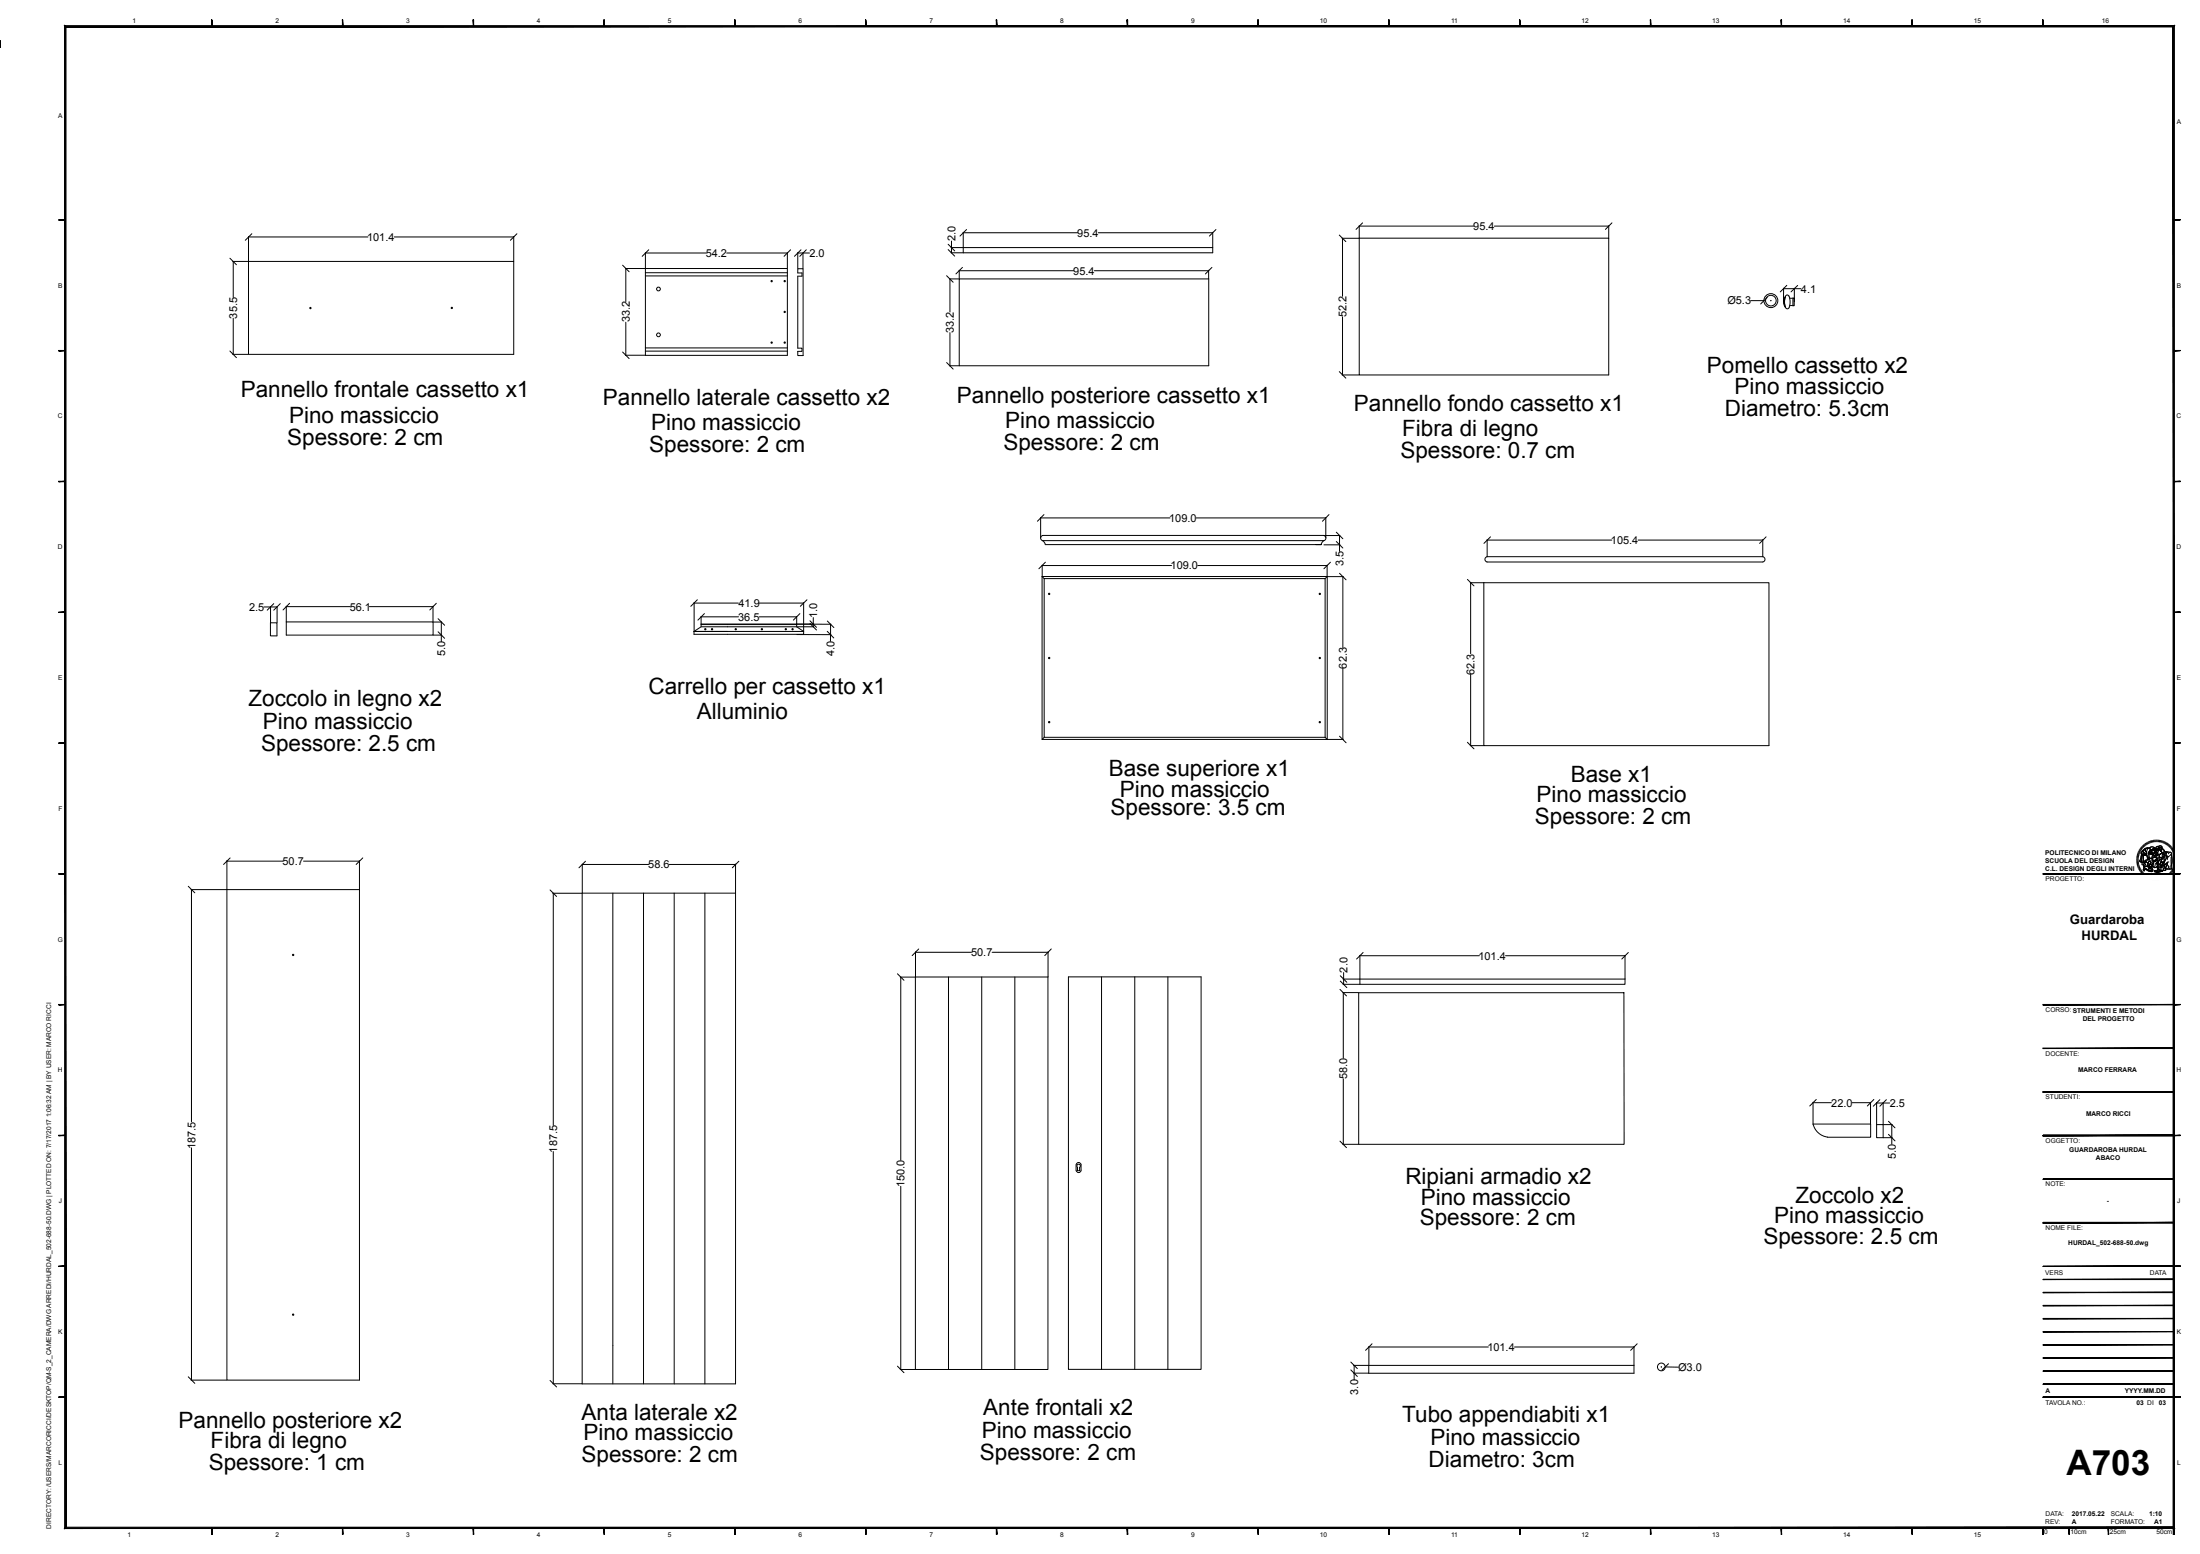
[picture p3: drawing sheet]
<svg xmlns="http://www.w3.org/2000/svg" width="841mm" height="594mm" viewBox="0 0 841 594" stroke-linecap="round" stroke-linejoin="round" font-family="sans-serif">
<g fill="none" stroke="#000" stroke-width=".38">
<path d="M87.9 98.7l2.5 2.5M89 99.9h6M89.2 99.9v13.8M95 99.9h101.4v35.5h-101.4zM95 90.4v9.5M95 90.6h45.7M96.3 89.3l-2.5 2.5M150.7 90.6h45.7M196.4 90.4v9.5M197.6 89.3l-2.5 2.5M246.7 96.5v39.3h54.3v-33.2h-54.3M246.7 96.7h23.2"/>
<path d="M248 95.5l-2.5 2.5M277.8 96.7h23.2M301 96.5v6.1M302.2 95.5l-2.5 2.5M305 96.7h4.5M305 96.5v6.1M306.2 95.5l-2.5 2.5M307 96.5v6.1M308.2 95.5l-2.5 2.5M362.5 95.4l2.5 2.5M362.5 93.4l2.5 2.5M363.6 94.6h100"/>
<path d="M363.7 92.1v4.5M368.2 88.8v7.8M368.2 89h43.7M369.5 87.7l-2.5 2.5M419.9 89h43.7M463.6 88.8v7.8h-100M464.8 87.7l-2.5 2.5M512 89.9l2.5 2.5M513 91.1h6.6M513.2 91.1v22.2M519.6 91h95.4v52.3h-95.4zM519.6 86.3v4.7"/>
<path d="M519.6 86.4h43.7M520.9 85.2l-2.5 2.5M571.2 86.4h43.8M615 86.3v4.7M616.2 85.2l-2.5 2.5M238 101.4l2.5 2.5M239.1 102.6h7.6M239.2 102.6v12.7M246.7 104.2h54.3M246.7 105.5h54.3M305 102.7h2v33.2h-2v-1.6h1.6v-1.2h-1.6v-27.5h1.6v-1.3h-1.6zM361.9 105.4l2.5 2.5"/>
<path d="M362.9 106.6h3.7M363.1 106.6v12.7M366.7 103.3v3.3M366.7 103.5h43.7M367.9 102.2l-2.5 2.5M418.3 103.5h43.7M462 103.3l.1 36.5h-99.2M462.1 106.6h-95.4v33.2M463.3 102.2l-2.5 2.5M669.2 114.9h5.1M675.6 113.7l-2.5 2.5M677 114.9v.1"/>
<path d="M681.8 110.3h6.6M681.8 110.2v5.1M682.5 113.4l.3-.5 .6-.1a4.4 4.4 0 0 1 .5 4.9l-.8 .3-.5-.5M682.5 113.4l-.6 1.1-.1 1.2 .7 1.8M682.5 113.4l-.3 1.7 .3 2.4M683 109.1l-2.4 2.5M684.2 113.9h1.2M685.4 113.9h.5v3h-.5zM685.4 116.9h-1.2M685.9 110.2v5.1M687.2 109.1l-2.5 2.5M87.9 134.2l2.5 2.5"/>
<path d="M89 135.4h6M89.2 121.6v13.8M238 134.6l2.5 2.5M239.1 135.8h7.6M239.2 123.2v12.6M246.7 134.2h54.3M246.7 133h54.3M361.9 138.6l2.5 2.5M363.1 127.1v12.7M513.2 121.1v22.2M512 142l2.5 2.5M513 143.3h6.6"/>
<path d="M397.8 197.8v7.8M397.8 198h49.5M399.1 196.7l-2.5 2.5M457.3 198h49.5M506.8 197.8v7.8M508 196.7l-2.5 2.5M398.4 216v4.3M398.4 216.2h49.4M398.6 206.7h107.4M399.6 208.2h105.4h-2M399.6 214.9l-2.5 2.5M457.9 216.2h49.4"/>
<path d="M506 204.7a1.02 1.02 0 0 1 .9 1 1.02 1.02 0 0 1-.9 1l-.7 .8-.3 .7M506.1 208.3h6.1M507.3 216v4.3M508.6 214.9l-2.5 2.5M510.8 203.4l2.5 2.5M510.8 207l2.5 2.5M512.1 204.7v6.1M512.1 219.1l2.5 2.5M512.2 204.7h-113.6a1.15 1.15 0 0 0-.8 1.2 1.15 1.15 0 0 0 1.1 1l.7 1.3M568.1 213l105.8-.2a1.02 1.02 0 0 1 .8 1 1.02 1.02 0 0 1-.8 1h-105.4l-.8-.8zM568.5 206.3v6.4M568.5 206.4h47.7"/>
<path d="M569.8 205.2l-2.5 2.5M626.2 206.4h47.7M673.9 206.3v6.4M675.1 205.2l-2.5 2.5M100.9 232h5M103.4 238.1h2.5v5h-2.5zM103.4 231.8v6.2M104.6 230.7l-2.4 2.5M105.9 231.8v6.2M107.1 230.7l-2.5 2.5M109.4 231.7v11.1h56.2v-5.1h-56.2M109.4 231.9h24.4"/>
<path d="M110.7 230.6l-2.5 2.6M141.2 231.9h24.3M165.5 231.7v6M165.6 237.8h3.3M166.8 230.6l-2.5 2.6M167.5 236.5l2.5 2.5M168.7 237.8v7.5M265.3 230.3v11M265.3 230.5h16.9M266.6 229.3l-2.5 2.5M268 238.7h36.5M268 235.6v4"/>
<path d="M268 238.5l43.1 .1M268 235.8h14.3M269.3 234.5l-2.5 2.5M290.2 235.8h14.3M290.3 230.5h16.9M304.5 235.6v2.9M305.8 234.5l-2.5 2.5M307.2 230.3v11M308.5 229.3l-2.6 2.5M309.6 238.3l2.5 2.5M309.6 237.3l2.5 2.5M310.9 236.1v3.5"/>
<path d="M311.1 239.6h-43.1l-2.7 1.8M316.3 237.4l2.5 2.5M317.5 238.6v6.5M317.7 238.6l-13.2-.1v1.1l2.7 1.8v1.1h-41.9v-1.1M398.4 220.4v62.2h109M398.4 220.4h109v62.2M398.4 220.4l.8 .8M399.2 221.2v60.6h107.4M399.2 221.2h107.4v60.6M513.3 220.4v27.1M513.5 220.4h-6.1l-.8 .8M561 221.5l2.5 2.5"/>
<path d="M562 222.7h5.2M562.2 222.7v27.2M567.2 222.7h109v62.3h-109zM165.6 242.8h3.3M167.5 241.5l2.5 2.5M265.3 241.4h41.9M304.6 242.5l13.1 .1M316.2 241.3l2.5 2.6M513.3 255.5v27.1M562.2 257.9v27.1M399.2 281.8l-.8 .8M506.6 281.8l.8 .8"/>
<path d="M507.4 282.6h6.1M512.1 281.4l2.5 2.5M561 283.7l2.5 2.5M562 285h5.2M72 338.8l2.5 2.5M86.7 329v11M86.7 329.2h21.4M88 327.9l-2.5 2.5M116 329.2h21.4M137.4 329v198.5h-50.7v-187.5M138.7 327.9l-2.6 2.5M222.6 330.3l-.1 198.7"/>
<path d="M222.6 330.4h25.3M223.8 329.2l-2.5 2.5M255.9 330.4h25.3M281.2 330.3v198.7l-69.9-.1M282.4 329.2l-2.4 2.5M816.7 328.7h.7M816.7 328.4h.7M816.8 328l.7 .1M816.8 327.6l.7 .1M816.9 327.3l.6 .1M816.9 326.9l.7 .2M817 326.6l.7 .2"/>
<path d="M817.2 326.2l.6 .3M817.3 325.9l.6 .3M817.4 325.6l.6 .3M817.4 329l-.7 .1M817.5 329.4h-.7M817.5 329.7l-.7 .1M817.5 330l-.6 .1M817.6 325.3l.6 .3M817.6 330.3l-.7 .2M817.7 330.6l-.7 .2M817.8 324.9l.5 .4M817.8 330.9l-.7 .3"/>
<path d="M817.9 331.2l-.7 .3M817.9 324.6l.6 .4M818 331.5l-.6 .3M818.1 324.3l.6 .4M818.1 331.8l-.6 .4M818.3 332.1l-.6 .4M818.3 324l.6 .5M818.5 332.4l-.6 .4M818.6 323.8l.5 .4M818.6 326.3l1.4 .3 .5-.3 .1 .4a1.56 1.56 0 0 1-2-.2zM818.6 326.3l.1 .5M818.6 332.7l-.5 .4"/>
<path d="M818.8 326.8l-.7 2.6 .4 .1M818.8 323.5l.5 .5M818.9 332.9l-.6 .5M818.9 325.4l.4-.3 .1 .8 1.1 .4-.5 .3-1.2-.1-.3-.6zM819 323.3l.5 .4M819 333.2l-.5 .5M819.1 326.9l.4 .1-.2 .6v2.1l-.3 .1-.5-.3zM819.1 326.9l-.4 .6-.2 2 .7 .3M819.2 333.4l-.4 .5M819.3 330.5v.1a1.19 1.19 0 0 0 1.8 .4M819.3 323l.4 .5M819.4 324.8l.5-.5 1.3-.1a.83 .83 0 0 0-1.1 .4 .83 .83 0 0 0 .5 1.1l-.1 .6a.97 .97 0 0 1-1.1-.4 .97 .97 0 0 1 0-1.1z"/>
<path d="M819.4 330.8l.8 .3 .9-.1 .3 1 .3-.2 .2 .3-.1-.5 .4 .4-.2-.5 .4 .2-.1-.2a.72 .72 0 0 1-.5-1.1h.5l.2 .7a.93 .93 0 0 1 .2 1.1 .93 .93 0 0 1-1 .5l-.2-.1a2.4 2.4 0 0 1-2.1-1.8zM819.4 330.8a3.6 3.6 0 0 0 2.8 2.1M819.5 333.7l-.5 .5M819.5 326.9h1.1l.5 .9 .1 .7-.8 .3a.38 .38 0 0 0-.4 .3 .38 .38 0 0 0 .2 .4 .48 .48 0 0 1-.7 .3 .48 .48 0 0 1-.2-.7zM819.5 327l-.2 .6v2.1M819.6 322.8l.4 .5M819.6 331.5l2.2 1.2a.7 .7 0 0 0 .9-.6 .65 .65 0 0 1 .1 .9 .65 .65 0 0 1-.9 .1l-1.3-.6a.43 .43 0 0 0-.5-.3 .43 .43 0 0 0-.4 .4l-.2 .3-.2-.4zM819.6 331.5l-.3 .9 .2 .5 .3-.5 .6-.1a2.14 2.14 0 0 0 2.6 .5l-.2-.7M819.7 333.9l-.4 .5M819.8 329.9a.48 .48 0 0 0-.8-.1 .48 .48 0 0 0 .2 .8 .71 .71 0 0 1 .7-.4 .71 .71 0 0 1 .6 .6M819.9 322.6l.4 .5M820 334.1l-.5 .6"/>
<path d="M820 329.6l.4-.3a.99 .99 0 0 1 .8 .9 .99 .99 0 0 1-.5 1l-1.3-.4-.1-.3 .7-.3zM820 329l1.2-.5 .4 .2 .3-.6 .8 .3a1.07 1.07 0 0 1 .5 1.4 1.07 1.07 0 0 1-1.3 .5v-.2a.49 .49 0 0 0 .3-.6 .49 .49 0 0 0-.6-.3 .49 .49 0 0 0-.4 .6l-.1 .2-.7-.7-.2 .2zM820.2 322.3l.3 .6M820.2 334.3l-.4 .6M820.3 324.5l1-.3a.73 .73 0 0 1 .7 .6 .73 .73 0 0 1-.5 .8l-.3 .5 .2 .6a1.1 1.1 0 0 0 .8 1.4h-.3a.43 .43 0 0 1-.6 .5 .43 .43 0 0 1-.1-.7l-.6-1v-.7a.66 .66 0 0 0-.6-1zM820.3 329.2l.8 .8M820.4 329.3l-.5 .5 .1 .4M820.5 322.2l.3 .6M820.5 334.5l-.4 .6M820.6 326.9h-1.5a.86 .86 0 0 0-.8 1.2l-.5 1 .2 .3M820.8 327.2l.2 1.4M820.8 322l.3 .6"/>
<path d="M820.8 334.7l-.4 .6M821 324.5l-.5 1.8 .7 1.7-.1 .4 .4 .3 .3-.5 .4-.1a2.35 2.35 0 0 1-.9-2.1l.3-.5a.73 .73 0 0 0 .3-1 .73 .73 0 0 0-.9-.4 1.29 1.29 0 0 0-1.4 .3 1.29 1.29 0 0 0-.2 1.5l1.1 .4-.5 .3-1.4-.3-.1-.4 .7-.8M821.1 334.8l-.4 .6M821.1 321.8l.3 .6M821.2 328.5l-.8 .3a.38 .38 0 0 0-.4 .3 .38 .38 0 0 0 .2 .4M821.3 324.2h-.1a.78 .78 0 0 0-1 .3 .78 .78 0 0 0 .3 1h.1M821.3 335l-.3 .6M821.4 329.4l.2-.2a.46 .46 0 0 1 .6 .2 .46 .46 0 0 1 0 .5h-.1a.85 .85 0 0 0 0 1.5l.3 .3-.4-.2 .2 .5-.4-.4 .2 .5-.3-.3-.2 .2v-.3a1.82 1.82 0 0 1-.1-2.3zM821.4 329.4l.2-.2a.46 .46 0 0 1 .6 .2 .46 .46 0 0 1 0 .5h-.1a.85 .85 0 0 0 0 1.5l.3 .3-.5-.1 .3 .4-.4-.4 .2 .5-.3-.3-.2 .2v-.3a1.82 1.82 0 0 1-.1-2.3zM821.4 321.7l.3 .6M821.5 326l.8-.3 .3 .3-.4 .2 .2 .4-.6-.1zM821.6 325.5l.9-.4-.1 .6-1.2 .5z"/>
<path d="M821.6 326l.2 .5 .6 .1M821.6 335.1l-.2 .7M821.6 324.3a1.11 1.11 0 0 1 1.1-.6 1.11 1.11 0 0 1 1 .8l-.6-.2-.6 .5-.5-.2M821.7 321.5l.3 .7M821.8 324l.6-.3 .8 .1a.33 .33 0 0 1 .5 .3 .33 .33 0 0 1-.5 .3l-.1-.1a.68 .68 0 0 1-.8 .5 .68 .68 0 0 1-.5-.8zM821.9 324.5h.1a.76 .76 0 0 0 1.2-.2l.3 .2-.6 .8-1-.1zM821.9 335.3l-.2 .6M822.1 321.4l.2 .7M822.2 328.1l.5 .3a1.04 1.04 0 0 1 .1 1.7M822.2 335.4l-.2 .6M822.3 326l.8 .1-.4 .6a.4 .4 0 0 1-.5-.2 .4 .4 0 0 1 .1-.5zM822.3 330.4l.4 1.7a.77 .77 0 0 1-1 .6"/>
<path d="M822.3 325.7l.3 .3M822.4 325.5l-1.1 .7M822.4 329l-.8 .2M822.4 321.3l.2 .7M822.5 325.1l-.4 .5M822.5 335.5l-.1 .6M822.6 328.7l.7 .4M822.7 326l.4 .1-.2 .2a.34 .34 0 0 1-.3 .4 .34 .34 0 0 1-.4-.3 .34 .34 0 0 1 .3-.4l.2 .1-.2 .1M822.7 329.1a.72 .72 0 0 1 .1 1 .72 .72 0 0 1-.9 .2M822.7 328.4l.6-.7h.5l.6 .2 .3 .6-1.5 .5 .6 .4 .4-.6a.47 .47 0 0 0 .5-.4 .47 .47 0 0 0-.5-.5l-.9-.2-.5 .7-.2-.1 .4-1.3 1.4 .2 .5-.4v-.3l.6 .1 .1 1-.3 .6 .2 .5-.9 1.3h-.4l.5 .2v.4l.2-.3-.1 .4a1 1 0 0 1-1.6 .7l-.5-.5 .6-1.6M822.7 328.1l.6-.5 .6 .1a.58 .58 0 0 1 .5 .9h-.3a.72 .72 0 0 1-.8 .5 .72 .72 0 0 1-.6-.8zM822.7 321.2l.2 .7"/>
<path d="M822.8 331l.8 .6M822.9 335.6l-.2 .6M823 325.1h.1M823 324.6l.3 .2M823.1 330.3v1M823.1 327l-.5 1.3M823.1 321.2l.1 .6M823.1 324.7v.1M823.2 329l1-.4a.5 .5 0 0 1-.2 .6 .5 .5 0 0 1-.6 0zM823.2 335.6l-.2 .7M823.2 329.8l-.7 1.4M823.4 324.9l.8-.2a.32 .32 0 0 1 0 .5 .32 .32 0 0 1-.5-.3z"/>
<path d="M823.4 325.8l.2-.1a.82 .82 0 0 1 1 .1 .82 .82 0 0 1 .1 1.1l-.2-.1a.68 .68 0 0 0 .1-.8 .68 .68 0 0 0-.8-.3l-.1 .2a.67 .67 0 0 1 .3 .8 .67 .67 0 0 1-.7 .5l-.3-.4zM823.5 324.5l-.6 .8-1-.1M823.5 321.1l.1 .7M823.5 335.6l-.1 .7M823.6 332.9l1.9-.5 1.2 .3-2 .6zM823.6 332.9l1.1 .4v.3l-1.1-.4zM823.8 325.6a.75 .75 0 0 1 .9 .7 .75 .75 0 0 1-.8 .8zM823.8 321.1l.1 .7M823.8 335.7v.7M823.9 330.1l-.3 1.6 1-.3M823.9 324.7a.36 .36 0 0 1 .5-.3 .36 .36 0 0 1 .1 .6M823.9 329.2h.1"/>
<path d="M823.9 324.4l.8 .1v.4l-.8-.2zM824 328.8l.1 .1M824 329.1h.1M824.1 328.9h-.1M824.1 325.9h.1M824.1 325.8l-.1 .1M824.1 335.7v.7M824.2 321.1v.7M824.3 329.9l.3 .1 .2-.6 .4-.2-.5 1.4v-.4zM824.3 324.8l-.9 .1h.3a.32 .32 0 0 0 .5 .3 .32 .32 0 0 0 0-.5l.1 .2M824.3 327.2v.7M824.4 328.6l-.1 .2a.51 .51 0 0 1-.4 .4 .51 .51 0 0 1-.6-.2"/>
<path d="M824.4 325.7l.1 .4M824.5 325.9l-.1-.1a.45 .45 0 0 0-.7-.1 .45 .45 0 0 0 .1 .7 .45 .45 0 0 1 .2 .6 .45 .45 0 0 1-.6 .2 .45 .45 0 0 1-.2-.6 .88 .88 0 0 1 1-1.1 .88 .88 0 0 1 .5 1.4l-.2-.3M824.5 335.7v.7M824.5 321.1v.7M824.6 326.2l-.2 .1M824.6 326l.1 .5h-.8M824.6 326.9l-.7 .3M824.7 333.3l2-.6v.3l-2 .6zM824.7 333.3v.2M824.7 329.8l.1 .2 .1-.2M824.7 324.9l.3 .1-.2 1.1M824.8 329.4h.1"/>
<path d="M824.8 330.1l-.1 .4 .2-.2M824.8 335.7v.7M824.8 324.5l.1 .4M824.9 326.5l.1-1.5-.3-.3a.59 .59 0 0 1-.5-.9 .59 .59 0 0 1 1-.1l-.1 1.4 .2-.6 .3 .4 .5-.1-.1 .6 .3 .1a.55 .55 0 0 1 .1 .6 .55 .55 0 0 1-.6 .3l-.3 .3M824.9 321.1v.7M824.9 327.5l-.1 1.3M824.9 326.7l.5 .2M825 331.5l.2-.1 .1 1.1-.2-.6-.4 .7zM825.1 328.6l-.4 .8M825.1 335.7l.1 .7M825.2 329.2l-.6 .8h-.4l.5 .2M825.2 327.6l-.4 .8"/>
<path d="M825.2 323.5a.81 .81 0 0 1 1.2 0 .81 .81 0 0 1 0 1.2l-.3 .8 .2-1.2a.55 .55 0 0 0-.6-.4 .55 .55 0 0 0-.4 .7l-.2 .5-.1-.8zM825.2 323.5a.81 .81 0 0 1 1.2 0 .81 .81 0 0 1 0 1.2l-.3 .8 .2-1.2a.52 .52 0 0 0-.6-.4 .52 .52 0 0 0-.4 .6l-.2 .6-.1-.8zM825.2 323.5l-.9 .2-.2 .6M825.2 321.1v.7M825.3 324.5l.3 .4 .5-.1M825.5 335.6v.7M825.5 326.6l1.1-.4a.74 .74 0 0 1 .9 .5 .74 .74 0 0 1-.4 .9l-.2 .2a.95 .95 0 0 1-1.1 0 .95 .95 0 0 1-.4-.9zM825.5 324.3h.3M825.5 328.6l.9-.1-1.1 2.2-.1 .9-.2-.1-.2 .6-.2-.9zM825.5 328.7l-.9 2.5 .2 .9 .4-.7 .2 1.4-.3-.9-.4 1.1 .1-.9M825.6 324l.5-.2 .2 .5-.2 .5-.7-.1zM825.6 324.7l.1 .1"/>
<path d="M825.6 327.6l-.3 .5 .2 .5 1.1-.2 .3-.5M825.6 321.2l-.1 .6M825.6 324.3v.1M825.7 324.6l.1 .1M825.8 335.6l.1 .6M826 324.5h.2M826 321.2l-.2 .7M826.1 329.6l.7-.1v.4a1.5 1.5 0 0 0-.4 1.7h-.7zM826.1 324.5h-.1M826.1 335.5l.2 .6M826.2 325.3l.4 .6M826.3 327.8h.1"/>
<path d="M826.3 326.2l1.1-.6h.8l-.7 1zM826.3 321.3l-.2 .7M826.4 328.5l-1.1 2.2-.1 .9M826.4 335.4l.2 .7M826.4 327.7l-.3 .1M826.5 324.3l1.1 1.3a.82 .82 0 0 1-1.2 0 .82 .82 0 0 1 0-1.2zM826.5 324.3l.9 1M826.5 328l-.1 .1M826.6 321.4l-.2 .7M826.7 332.7v.3l-2 .6-1.1-.4v-.3M826.7 335.3l.2 .7M826.8 329.5v.4a1.5 1.5 0 0 0-.4 1.7h-.7l.3-2"/>
<path d="M827 321.5l-.2 .7M827 327.6h.3l-.1 1.9-1.2 .1 .3-1.1zM827 335.2l.3 .7M827.1 326.4l.3 .1a1.53 1.53 0 0 1-1 1.6h-.1a.79 .79 0 0 1-.8-1 .79 .79 0 0 1 1.2-.5l-.2 .9a.71 .71 0 0 0 .5-1.1 .71 .71 0 0 0-1.2 0l-.3 .7M827.1 325.2l.5 .4M827.1 327.3l-.2 .5M827.2 329.5l-1.2 .1M827.2 330.8l.2 .4M827.3 327.6l-.1 1.8a2.15 2.15 0 0 0 0 2.7M827.3 321.6l-.2 .7M827.3 335.1l.3 .6M827.5 330.6l1.1-1-.9 2.3a.46 .46 0 0 1 .1 .7 .46 .46 0 0 1-.7 0 .46 .46 0 0 1 .1-.7z"/>
<path d="M827.5 326.6v-.1a.9 .9 0 0 1 1-.9l.5 .1a.7 .7 0 0 1 .8 .1 .7 .7 0 0 1 .1 .8 1.28 1.28 0 0 1-1.1 .9 1.28 1.28 0 0 1-1.2-.7M827.6 328.4v.5M827.6 334.9l.3 .7M827.7 321.8l-.3 .6M827.9 334.8l.3 .5M828 322l-.3 .6M828 327.5l-.8 .1M828.1 331.7l.5 .5M828.2 334.6l.3 .6M828.3 325.6l-1.1 .1-.9 .5M828.3 322.1l-.4 .6M828.4 325.8h.9a.52 .52 0 0 1 .7 .2 .52 .52 0 0 1-.1 .6 10.4 10.4 0 0 1 .1 5.1l.2 .4h-2.4l.8-2.5-1.5 1.4v-.2a5.3 5.3 0 0 1 1.6-3.3l.3-.1a.9 .9 0 0 1-.9-.6 .9 .9 0 0 1 .3-1z"/>
<path d="M828.4 334.4l.4 .6M828.5 330.6l.8 .8M828.5 327.5l-1 1.8-.4 1.7 2-1.5M828.5 325.6a.93 .93 0 0 0-.5 1.1 .93 .93 0 0 0 1 .7M828.6 322.3l-.4 .6M828.6 329.6l-.9 2.3a.47 .47 0 0 1 .1 .8 .47 .47 0 0 1-.7-.3l.4-1.8M828.7 334.2l.4 .6M828.7 327.6l-.2 1M828.8 331l.3 .8 .4 .4M828.9 322.5l-.4 .6M828.9 334l.5 .5M829.1 322.7l-.4 .6"/>
<path d="M829.1 326.1l-.3 .3M829.2 333.8l.4 .5M829.4 322.9l-.4 .5M829.4 333.6l.5 .4M829.6 333.4l.6 .4M829.7 323.2l-.5 .5M829.9 333.1l.5 .4M829.9 327.7l.1 3.3M829.9 326.6l.4 2-.4 2.8 .3 .7h-2.4M829.9 323.4l-.5 .5M830 332.8l.6 .4M830.2 323.7l-.5 .5"/>
<path d="M830.2 332.5l.6 .4M830.4 324l-.5 .4M830.4 332.3l.6 .3M830.6 332l.6 .3M830.6 324.3l-.5 .4M830.7 331.7l.6 .3M830.8 324.5l-.6 .4M830.8 331.4l.7 .3M831 331.1l.6 .3M831 324.9l-.6 .3M831.1 330.8l.6 .2M831.2 325.2l-.6 .3"/>
<path d="M831.2 330.5l.6 .1M831.2 330.2l.7 .1M831.3 329.8l.7 .2M831.3 325.5l-.6 .3M831.3 329.5l.7 .1M831.4 329h.7M831.4 328.6h.7M831.4 329.2h.7M831.5 325.8l-.6 .3M831.6 326.2l-.6 .2M831.7 326.5l-.6 .2M831.8 326.8l-.6 .2"/>
<path d="M831.9 327.2l-.6 .1M832 327.6h-.7M832 327.9l-.7 .1M832.1 328.3h-.7M73 340h64.4M73.2 340v88.8M210.3 340.2l2.5 2.5M211.3 341.4h11.2M211.5 341.4v88.8M222.5 341.4h58.7M234.3 341.4v187.6M246 341.4v187.6"/>
<path d="M257.7 341.4v187.6M269.5 341.4v187.6M343.1 372.2l2.5 2.5M344.3 373.5v70M349.9 373.4v150.1h50.7v-150.1l-56.5 .1M350 363.8v9.6M350 364h21.3M351.2 362.7l-2.5 2.6M362.6 373.4v150.1M375.3 373.4v150.1M379.3 364h21.3M387.9 373.4v150.1"/>
<path d="M400.6 363.8v9.6M401.9 362.7l-2.5 2.6M408.4 373.4h50.7v150h-50.7zM421.1 373.4v150M433.8 373.4v150M446.4 373.4v150M512.2 378.2l2.5 2.5M512.4 375l2.5 2.5M512.4 373l2.5 2.5M513.3 379.4h6M513.4 376.2h6.4M513.5 379.4v25.1"/>
<path d="M513.6 371.8v4.4M519.4 379.5h101.4l.1 57.9h-101.5zM519.9 365.1v11.1h101.3v-2h-107.8M519.9 365.3h45.6M521.1 364.1l-2.5 2.5M575.5 365.3h45.7M621.2 365.1v9.1M622.5 364.1l-2.5 2.5M513.5 412.4v25M73.2 438.8v88.7M512.2 436.2l2.5 2.5M513.3 437.4h6"/>
<path d="M693.1 421.3v8.3M693.1 421.5h7M694.3 420.3l-2.5 2.5M698.6 434.6a6.7 6.7 0 0 1-5.6-4.9h22.1v5h-16.5M708.1 421.5h7M715.1 421.3v8.3M716.3 420.3l-2.5 2.5M717.4 429.9h2.5v5h-2.5zM717.4 421.6h5M717.4 421.4v8.4M718.6 420.3l-2.5 2.5M719.9 421.4v8.4"/>
<path d="M719.9 429.9h3.4M719.9 434.9h3.4M721.1 420.3l-2.5 2.5M721.9 428.6l2.5 2.5M721.9 433.6l2.5 2.5M723.2 429.9v7.5M211.5 440.2v88.7M344.3 453.5v70M411.4 445.2v2.1M411.4 445.2a.93 .93 0 0 1 .9-.8 .93 .93 0 0 1 1 .8v2.1a.93 .93 0 0 1-1 .9 .93 .93 0 0 1-.9-.9M412.7 446.2v1.3h-.8v-1.3a.68 .68 0 0 1-.1-1 .68 .68 0 0 1 1 0 .68 .68 0 0 1-.1 1M523.3 514.7l-.1 10.2h101.4v-10.2"/>
<path d="M523.3 514.9h45.7M524.5 513.7l-2.5 2.4M579 514.9h45.6M625.9 513.7l-2.5 2.4M72 526.3l2.5 2.5M73 527.5h13.7M210.3 527.7l2.5 2.5M343.1 522.2l2.5 2.5M344.1 523.5h5.8M516.4 520.6l2.5 2.5M516.4 523.6l2.5 2.5M517.4 521.9h107.2"/>
<path d="M517.4 524.9h5.8M517.7 521.9v5.5M635 522.5h.2M635.1 522.4v.2M636.6 522.5l5 .1M637.8 521.3l-2.5 2.4"/>
<circle cx="118.7" cy="117.8" r=".25"/>
<circle cx="172.7" cy="117.7" r=".25"/>
<circle cx="251.7" cy="110.5" r=".72"/>
<circle cx="295" cy="107.5" r=".25"/>
<circle cx="300" cy="107.5" r=".25"/>
<circle cx="300" cy="119.2" r=".25"/>
<circle cx="677" cy="114.9" r="2.67"/>
<circle cx="677" cy="114.9" r="2.03"/>
<circle cx="251.7" cy="128" r=".72"/>
<circle cx="295" cy="131" r=".25"/>
<circle cx="300" cy="131" r=".25"/>
<circle cx="401.1" cy="227" r=".25"/>
<circle cx="504.5" cy="227" r=".25"/>
<circle cx="269.6" cy="240.5" r=".25"/>
<circle cx="272.2" cy="240.5" r=".25"/>
<circle cx="281.3" cy="240.5" r=".25"/>
<circle cx="291.3" cy="240.5" r=".25"/>
<circle cx="300.4" cy="240.5" r=".25"/>
<circle cx="303" cy="240.5" r=".25"/>
<circle cx="401.1" cy="251.5" r=".25"/>
<circle cx="504.5" cy="251.5" r=".25"/>
<circle cx="401.1" cy="276" r=".25"/>
<circle cx="504.5" cy="276" r=".25"/>
<circle cx="112.1" cy="365" r=".25"/>
<circle cx="112.1" cy="502.5" r=".25"/>
<circle cx="635.1" cy="522.5" r="1.48"/>
</g>
<g fill="#fff" stroke="#fff" stroke-width=".38">
<path d="M806 334l30.7 4.3h-30.7z"/>
<path d="M806 334h25l5.7 4.3z"/>
<path d="M831 319.5h5.7l-5.7 14.5z"/>
<path d="M836.7 319.5v18.8l-5.7-4.3z"/>
</g>
<path d="M806 334h25v-14.5h5.7v18.8h-30.7z" fill="none" stroke="#fff" stroke-width=".38"/>
<g fill="#000" stroke="#000" stroke-width=".38">
<path d="M0 15.6l.1 2.5zM0 15.6l.1 2.5z"/>
<path d="M24.7 9.8l.5 574v-573.5zM24.7 9.8l.5 574-.5 .5z"/>
<path d="M80.9 7.6l.2 2.5zM80.9 7.6l.2 2.5z"/>
<path d="M130.9 7.6l.2 2.5zM130.9 7.6l.2 2.5z"/>
<path d="M180.9 7.6l.2 2.5zM180.9 7.6l.2 2.5z"/>
<path d="M230.9 7.6l.2 2.5zM230.9 7.6l.2 2.5z"/>
<path d="M280.9 7.6l.2 2.5zM280.9 7.6l.2 2.5z"/>
<path d="M330.9 7.6l.1 2.5zM330.9 7.6l.1 2.5z"/>
<path d="M380.9 7.6l.2 2.5v-2.5zM380.9 7.6l.2 2.5h-.2z"/>
<path d="M430.9 7.6l.2 2.5v-2.5zM430.9 7.6l.2 2.5h-.2z"/>
<path d="M480.9 7.6l.2 2.5v-2.5zM480.9 7.6l.2 2.5h-.2z"/>
<path d="M530.9 7.6l.2 2.5zM530.9 7.6l.2 2.5z"/>
<path d="M580.9 7.6l.2 2.5zM580.9 7.6l.2 2.5z"/>
<path d="M630.9 7.6l.2 2.5zM630.9 7.6l.2 2.5z"/>
<path d="M680.9 7.6l.2 2.5zM680.9 7.6l.2 2.5z"/>
<path d="M730.9 7.6l.2 2.5zM730.9 7.6l.2 2.5z"/>
<path d="M780.9 7.6l.2 2.5zM780.9 7.6l.2 2.5z"/>
<path d="M25.2 10.3h805.5l.5-.5zM24.7 9.8h806.5l-806 .5z"/>
<path d="M22.5 84.1l2.5-.1zM22.5 84h2.5z"/>
<path d="M831 84.1l2.5-.1zM831 84h2.5z"/>
<path d="M22.5 134.1l2.5-.1zM22.5 134h2.5z"/>
<path d="M831 134.1l2.5-.1zM831 134h2.5z"/>
<path d="M22.5 184.1l2.5-.1zM22.5 184h2.5z"/>
<path d="M831 184.1l2.5-.1zM831 184h2.5z"/>
<path d="M22.5 234.1l2.5-.1zM22.5 234h2.5z"/>
<path d="M831 234.1l2.5-.1zM831 234h2.5z"/>
<path d="M22.5 284.1l2.5-.1zM22.5 284h2.5z"/>
<path d="M831 284.1l2.5-.1zM831 284h2.5z"/>
<path d="M22.5 334.1l2.5-.2zM22.5 333.9h2.5z"/>
<path d="M781 334.1l50-.2zM781 333.9h50z"/>
<path d="M831 334.1l2.5-.2zM831 333.9h2.5z"/>
<path d="M22.5 384.1l2.5-.2zM22.5 383.9h2.5z"/>
<path d="M781 384.1l50-.2zM781 383.9h50z"/>
<path d="M831 384.1l2.5-.2zM831 383.9h2.5z"/>
<path d="M781 417.3v.2l50-.2zM781 417.5l50-.2v.2z"/>
<path d="M781 400.8l50-.2zM781 400.6h50z"/>
<path d="M781 417.5h50v-.2zM781 417.3h50l-50 .2z"/>
<path d="M22.5 434.1l2.5-.2zM22.5 433.9h2.5z"/>
<path d="M781 433.9h50zM781 434.1l50-.2z"/>
<path d="M781 433.9h50zM781 434.1l50-.2z"/>
<path d="M781 433.9h50zM781 434.1l50-.2z"/>
<path d="M781 433.9h50zM781 434.1l50-.2z"/>
<path d="M831 434.1l2.5-.2zM831 433.9h2.5z"/>
<path d="M781 450.6h50zM781 450.8l50-.2z"/>
<path d="M781 467.3v.2l50-.2zM781 467.5l50-.2v.2z"/>
<path d="M781 467.3v.2l50-.2zM781 467.5l50-.2v.2z"/>
<path d="M22.5 484.1l2.5-.2zM22.5 483.9h2.5z"/>
<path d="M781 499h50zM781 499.1l50-.1z"/>
<path d="M781 494h50zM781 494.1l50-.1z"/>
<path d="M781 489h50zM781 489.1l50-.1z"/>
<path d="M781 483.9h50zM781 484.1l50-.2z"/>
<path d="M831 484.1l2.5-.2zM831 483.9h2.5z"/>
<path d="M831 484.1l2.5-.2zM831 483.9h2.5z"/>
<path d="M781 518.9h50zM781 519.1l50-.2z"/>
<path d="M781 513.9h50zM781 514.1l50-.2z"/>
<path d="M781 509h50zM781 509.1l50-.1z"/>
<path d="M781 504h50zM781 504.1l50-.1z"/>
<path d="M22.5 534.1l2.5-.2zM22.5 533.9h2.5z"/>
<path d="M781 533.9h50zM781 534.1l50-.2z"/>
<path d="M781 533.9h50zM781 534.1l50-.2z"/>
<path d="M781 529h50zM781 529.1l50-.1z"/>
<path d="M781 524h50zM781 524.1l50-.1z"/>
<path d="M831 534.1l2.5-.2zM831 533.9h2.5z"/>
<path d="M831 534.1l2.5-.2zM831 533.9h2.5z"/>
<path d="M831 534.1l2.5-.2zM831 533.9h2.5z"/>
<path d="M831 534.1l2.5-.2zM831 533.9h2.5z"/>
<path d="M25.2 583.8l-.5 .5 806-.5zM24.7 584.3l806-.5 .5 .5z"/>
<path d="M80.9 584l.2 2.5zM80.9 584l.2 2.5z"/>
<path d="M130.9 584l.2 2.5zM130.9 584l.2 2.5z"/>
<path d="M180.9 584l.2 2.5zM180.9 584l.2 2.5z"/>
<path d="M230.9 584l.2 2.5zM230.9 584l.2 2.5z"/>
<path d="M280.9 584l.2 2.5zM280.9 584l.2 2.5z"/>
<path d="M330.9 584l.1 2.5zM330.9 584l.1 2.5z"/>
<path d="M380.9 584l.2 2.5v-2.5zM380.9 584l.2 2.5h-.2z"/>
<path d="M430.9 584l.2 2.5v-2.5zM430.9 584l.2 2.5h-.2z"/>
<path d="M480.9 584l.2 2.5v-2.5zM480.9 584l.2 2.5h-.2z"/>
<path d="M530.9 584l.2 2.5zM530.9 584l.2 2.5z"/>
<path d="M580.9 584l.2 2.5zM580.9 584l.2 2.5z"/>
<path d="M630.9 584l.2 2.5zM630.9 584l.2 2.5z"/>
<path d="M680.9 584l.2 2.5zM680.9 584l.2 2.5z"/>
<path d="M716.5 583.9h60zM716.5 584.1l60-.2z"/>
<path d="M730.9 584l.2 2.5zM730.9 584l.2 2.5z"/>
<path d="M780.9 584l.2 2.5zM780.9 584l.2 2.5z"/>
<path d="M780.9 584l.2 2.5zM780.9 584l.2 2.5z"/>
<path d="M790.9 584l.2 2.5v-2.5zM790.9 584l.2 2.5h-.2z"/>
<path d="M805.9 584l.2 2.5zM805.9 584l.2 2.5z"/>
<path d="M830.7 10.3v573.5l.5 .5zM830.7 10.3l.5-.5v574.5z"/>
<path d="M830.7 584l.5 2.5v-2.5zM830.7 584l.5 2.5h-.5z"/>
</g>
<text font-size="13.4" x="789.9" y="563.8">A703</text>
<g font-size="8.6">
<text x="652.5" y="142.6">Pomello cassetto x2</text>
<text x="92" y="151.9">Pannello frontale cassetto x1</text>
<text x="230.5" y="154.7">Pannello laterale cassetto x2</text>
<text x="365.8" y="153.9">Pannello posteriore cassetto x1</text>
<text x="663.1" y="150.7">Pino massiccio</text>
<text x="110.5" y="161.6">Pino massiccio</text>
<text x="517.6" y="157">Pannello fondo cassetto x1</text>
<text x="659.3" y="159.1">Diametro: 5.3cm</text>
<text x="248.9" y="164.4">Pino massiccio</text>
<text x="384.3" y="163.7">Pino massiccio</text>
<text x="536" y="166.8">Fibra di legno</text>
<text x="109.8" y="170">Spessore: 2 cm</text>
<text x="248.2" y="172.8">Spessore: 2 cm</text>
<text x="383.6" y="172.1">Spessore: 2 cm</text>
<text x="535.3" y="175.2">Spessore: 0.7 cm</text>
<text x="247.9" y="265.2">Carrello per cassetto x1</text>
<text x="95" y="270">Zoccolo in legno x2</text>
<text x="266.4" y="274.9">Alluminio</text>
<text x="100.5" y="278.5">Pino massiccio</text>
<text x="99.8" y="286.9">Spessore: 2.5 cm</text>
<text x="423.8" y="296.6">Base superiore x1</text>
<text x="600.5" y="298.8">Base x1</text>
<text x="428" y="304.7">Pino massiccio</text>
<text x="424.5" y="311.5">Spessore: 3.5 cm</text>
<text x="587.4" y="306.6">Pino massiccio</text>
<text x="586.8" y="314.9">Spessore: 2 cm</text>
<text x="537.3" y="452.4">Ripiani armadio x2</text>
<text x="543.1" y="460.7">Pino massiccio</text>
<text x="686.4" y="459.8">Zoccolo x2</text>
<text x="678.2" y="467.4">Pino massiccio</text>
<text x="542.7" y="468.1">Spessore: 2 cm</text>
<text x="674.1" y="475.5">Spessore: 2.5 cm</text>
<text x="68.2" y="545.9">Pannello posteriore x2</text>
<text x="222.3" y="542.8">Anta laterale x2</text>
<text x="375.9" y="541">Ante frontali x2</text>
<text x="536.1" y="543.7">Tubo appendiabiti x1</text>
<text x="223" y="550.4">Pino massiccio</text>
<text x="375.3" y="549.8">Pino massiccio</text>
<text x="80.5" y="553.5">Fibra di legno</text>
<text x="546.8" y="552.2">Pino massiccio</text>
<text x="79.8" y="561.9">Spessore: 1 cm</text>
<text x="222.3" y="558.8">Spessore: 2 cm</text>
<text x="374.6" y="558.1">Spessore: 2 cm</text>
<text x="546.1" y="560.6">Diametro: 3cm</text>
</g>
<g font-size="5">
<text x="791.3" y="353.2">Guardaroba</text>
<text x="795.7" y="359.2">HURDAL</text>
</g>
<g font-size="4.2">
<text x="563.2" y="87.9">95.4</text>
<text x="140.3" y="92.1">101.4</text>
<text x="365.2" y="92.1" transform="rotate(-90 365.2 92.1)">2.0</text>
<text x="411.8" y="90.4">95.4</text>
<text x="269.8" y="98.2">54.2</text>
<text x="309.5" y="98.2">2.0</text>
<text x="410.3" y="105">95.4</text>
<text x="688.5" y="111.9">4.1</text>
<text x="660.3" y="116.3">Ø5.3</text>
<text x="90.6" y="121.8" transform="rotate(-90 90.6 121.8)">35.5</text>
<text x="240.7" y="123.3" transform="rotate(-90 240.7 123.3)">33.2</text>
<text x="514.7" y="121.3" transform="rotate(-90 514.7 121.3)">52.2</text>
<text x="364.6" y="127.3" transform="rotate(-90 364.6 127.3)">33.2</text>
<text x="447" y="199.5">109.0</text>
<text x="615.8" y="207.9">105.4</text>
<text x="447.5" y="217.7">109.0</text>
<text x="513.5" y="216.4" transform="rotate(-90 513.5 216.4)">3.5</text>
<text x="95.2" y="233.5">2.5</text>
<text x="133.7" y="233.4">56.1</text>
<text x="282.3" y="232">41.9</text>
<text x="282.2" y="237.3">36.5</text>
<text x="312.4" y="236.4" transform="rotate(-90 312.4 236.4)">1.0</text>
<text x="170.2" y="250.9" transform="rotate(-90 170.2 250.9)">5.0</text>
<text x="318.9" y="250.8" transform="rotate(-90 318.9 250.8)">4.0</text>
<text x="514.8" y="255.5" transform="rotate(-90 514.8 255.5)">62.3</text>
<text x="563.7" y="257.9" transform="rotate(-90 563.7 257.9)">62.3</text>
<text x="108" y="330.6">50.7</text>
<text x="247.8" y="331.9">58.6</text>
<text x="371.2" y="365.5">50.7</text>
<text x="515.1" y="371.8" transform="rotate(-90 515.1 371.8)">2.0</text>
<text x="565.1" y="366.8">101.4</text>
<text x="515" y="412.5" transform="rotate(-90 515 412.5)">58.0</text>
<text x="700.1" y="423">22.0</text>
<text x="722.4" y="423.1">2.5</text>
<text x="74.7" y="439.1" transform="rotate(-90 74.7 439.1)">187.5</text>
<text x="213" y="440.5" transform="rotate(-90 213 440.5)">187.5</text>
<text x="724.7" y="443" transform="rotate(-90 724.7 443)">5.0</text>
<text x="345.8" y="453.8" transform="rotate(-90 345.8 453.8)">150.0</text>
<text x="568.6" y="516.4">101.4</text>
<text x="641.5" y="524" transform="rotate(1 641.5 524)">Ø3.0</text>
<text x="519.1" y="533.1" transform="rotate(-90 519.1 533.1)">3.0</text>
</g>
<g font-size="2.5">
<text x="50.6" y="8.9">1</text>
<text x="105.3" y="8.9">2</text>
<text x="155.3" y="8.9">3</text>
<text x="205.3" y="8.9">4</text>
<text x="255.3" y="8.9">5</text>
<text x="305.3" y="8.9">6</text>
<text x="355.3" y="8.9">7</text>
<text x="405.3" y="8.9">8</text>
<text x="455.3" y="8.9">9</text>
<text x="504.6" y="8.9">10</text>
<text x="554.7" y="8.9">11</text>
<text x="604.6" y="8.9">12</text>
<text x="654.6" y="8.9">13</text>
<text x="704.6" y="8.9">14</text>
<text x="754.6" y="8.9">15</text>
<text x="803.4" y="8.9">16</text>
<text x="22.2" y="45">A</text>
<text x="832.1" y="47.2">A</text>
<text x="22.2" y="109.9">B</text>
<text x="832.1" y="109.9">B</text>
<text x="22.1" y="160">C</text>
<text x="832.1" y="160">C</text>
<text x="22.1" y="210">D</text>
<text x="832.1" y="210">D</text>
<text x="22.2" y="259.9">E</text>
<text x="832.1" y="259.9">E</text>
<text x="22.3" y="309.9">F</text>
<text x="832.2" y="309.9">F</text>
<text x="781.8" y="327">POLITECNICO DI MILANO</text>
<text x="781.9" y="330">SCUOLA DEL DESIGN</text>
<text x="781.9" y="333">C.L. DESIGN DEGLI INTERNI</text>
<text x="782" y="336.8">PROGETTO:</text>
<text x="22.1" y="359.9">G</text>
<text x="832" y="359.9">G</text>
<text x="782" y="386.8">CORSO: STRUMENTI E METODI</text>
<text x="796.2" y="390.2">DEL PROGETTO</text>
<text x="782" y="403.5">DOCENTE:</text>
<text x="22.1" y="409.9">H</text>
<text x="794.4" y="409.9">MARCO FERRARA</text>
<text x="832.1" y="409.9">H</text>
<text x="782" y="420.1">STUDENTI:</text>
<text x="797.4" y="426.6">MARCO RICCI</text>
<text x="782" y="436.8">OGGETTO:</text>
<text x="791" y="440.2">GUARDAROBA HURDAL</text>
<text x="801.2" y="443.3">ABACO</text>
<text x="782" y="453.5">NOTE:</text>
<text x="22.4" y="459.9">J</text>
<text x="805.4" y="459.9">-</text>
<text x="832.3" y="459.9">J</text>
<text x="782" y="470.1">NOME FILE:</text>
<text x="790.7" y="476.1">HURDAL_502-688-50.dwg</text>
<text x="781.9" y="487.4">VERS</text>
<text x="821.9" y="487.4">DATA</text>
<text x="22.2" y="509.9">K</text>
<text x="832.1" y="509.9">K</text>
<text x="782" y="532.4">A</text>
<text x="812.2" y="532.4">YYYY.MM.DD</text>
<text x="782" y="536.9">TAVOLA NO.:</text>
<text x="816.7" y="536.9">03 DI</text>
<text x="825.3" y="536.9">03</text>
<text x="22.4" y="559.9">L</text>
<text x="832.3" y="559.9">L</text>
<text x="782" y="579.5">DATA:</text>
<text x="792" y="579.4">2017.05.22</text>
<text x="806.9" y="579.4">SCALA:</text>
<text x="821.5" y="579.4">1:10</text>
<text x="19.5" y="584.3" transform="rotate(-90 19.5 584.3)">DIRECTORY: /USERS/MARCORICCI/DESKTOP/QM-S_2_CAMERA/DWG ARREDI/HURDAL_502-688-50.DWG | PLOTTED ON: 7/17/2017 1:06:32 AM | BY USER: MARCO RICCI</text>
<text x="48.8" y="587.4">1</text>
<text x="105.3" y="587.4">2</text>
<text x="155.3" y="587.4">3</text>
<text x="205.3" y="587.4">4</text>
<text x="255.3" y="587.4">5</text>
<text x="305.3" y="587.4">6</text>
<text x="355.3" y="587.4">7</text>
<text x="405.3" y="587.4">8</text>
<text x="455.3" y="587.4">9</text>
<text x="504.6" y="587.4">10</text>
<text x="554.7" y="587.4">11</text>
<text x="604.6" y="587.4">12</text>
<text x="654.6" y="587.4">13</text>
<text x="704.6" y="587.4">14</text>
<text x="754.6" y="587.4">15</text>
<text x="781.5" y="586.5">0</text>
<text x="781.9" y="582.4">REV:</text>
<text x="791.5" y="586.5">10cm</text>
<text x="792" y="582.4">A</text>
<text x="806.5" y="586.5">25cm</text>
<text x="806.9" y="582.4">FORMATO:</text>
<text x="823.4" y="582.4">A1</text>
<text x="824.3" y="586.5">50cm</text>
</g>
</svg>
